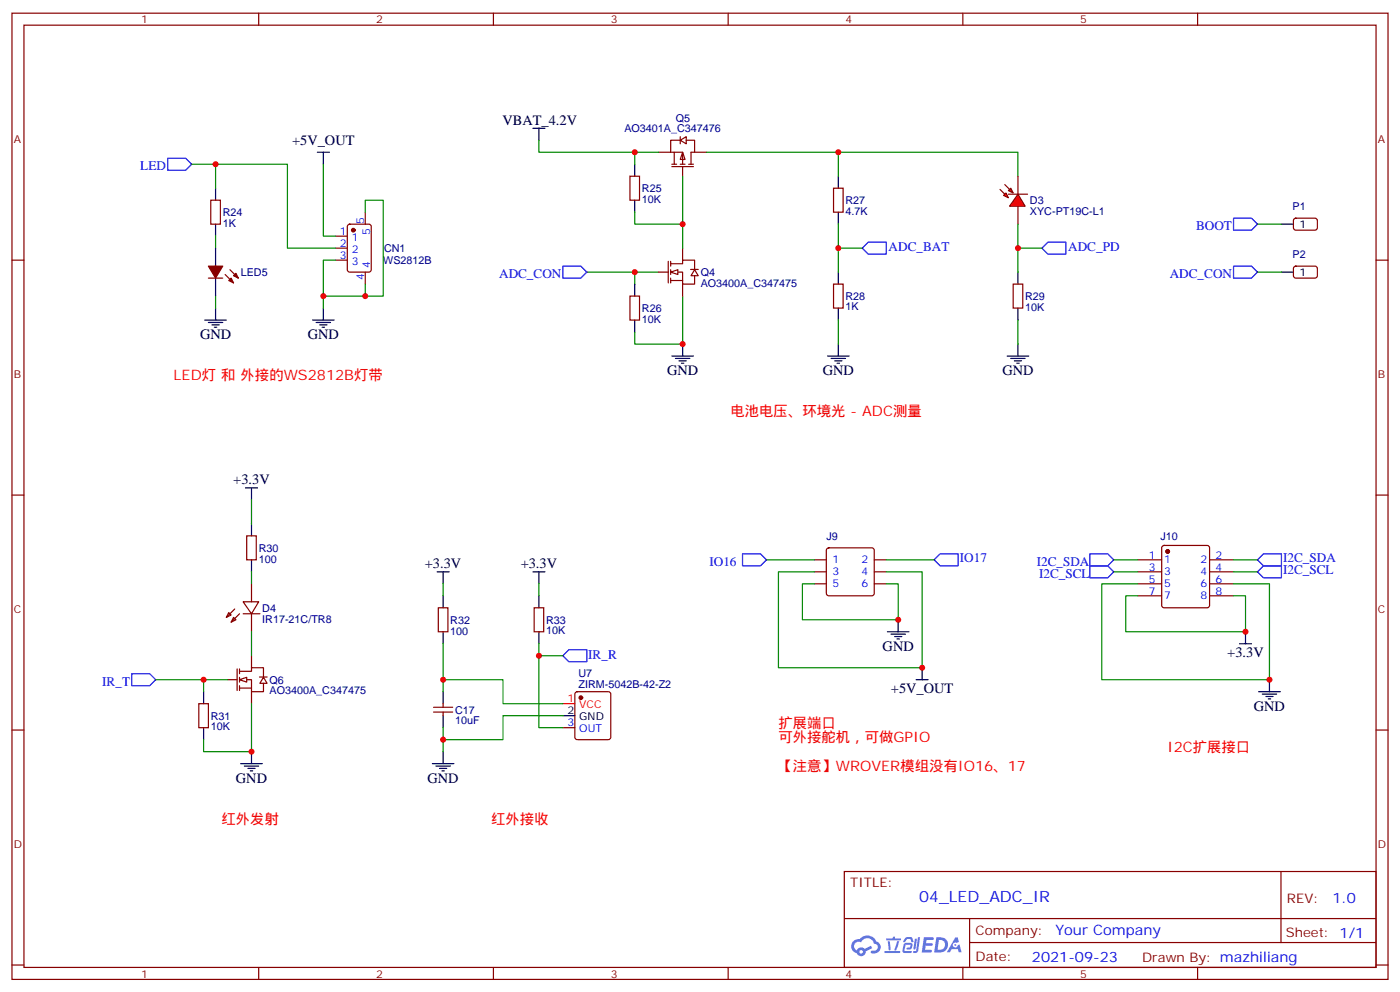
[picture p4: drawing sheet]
<svg xmlns="http://www.w3.org/2000/svg" width="412mm" height="292mm" viewBox="0 0 412 292" stroke-linecap="round" stroke-linejoin="round" font-family="sans-serif">
<g fill="none" stroke="#870000" stroke-width=".35">
<path d="M3.5 3.9h405.4v284.3h-405.4zM7.1 7.4h398.2v277.3h-398.2zM76.2 3.9v3.5M145.3 3.9v3.5M214.5 3.9v3.5M283.6 3.9v3.5M352.8 3.9v3.5M3.5 76.6h3.6M405.3 76.6h3.6M3.5 145.7h3.6M405.3 145.7h3.6M3.5 214.8h3.6"/>
<path d="M405.3 214.8h3.6M248.7 256.5h156.6v28.2h-156.6zM377.3 256.5v20.9M248.7 270.3h156.5M285.6 277.4h119.6M285.6 270.3v14.1M3.5 284h3.6M76.2 284.7v3.5M145.3 284.7v3.5M214.5 284.7v3.5M283.6 284.7v3.5M352.8 284.7v3.5"/>
<path d="M405.3 284h3.6"/>
</g>
<g fill="#5487ff">
<path d="M272.1 275.8h2.6l.3 .2-.1 .6h-2l-.1 .9h1.6l.4 .4-.4 .4h-1.7l-.2 1.2 1.8 .1 .3 .3-.2 .3-2.9 .1z"/>
<path d="M281.4 275.9h.7l.4 1.3-.7 .3a.74 .74 0 0 0-1.1 .3 .74 .74 0 0 0 .5 1 .74 .74 0 0 0 .9-.6l.5-.3 .7 2.3h-.9l-.2-.9h-1.9l-.5 .9h-.9z"/>
<path d="M269.5 276.2h.6l-.4 3a.31 .31 0 0 1-.3 .2 .31 .31 0 0 1-.3-.3z"/>
<path d="M270.4 275.8h.6l-.5 3.9a.89 .89 0 0 1-.7 .7 .89 .89 0 0 1-.9-.3l1-.4z"/>
<path d="M266.8 275.9l.6-.2 1.2 .2 .5 1.2-.6 .2-.4-1-1 .2a.95 .95 0 0 1-1 .8l-.1-.2z"/>
<path d="M266.4 277.6l1.8-.2a1.04 1.04 0 0 1 .6 1.1 1.04 1.04 0 0 1-.8 .9h-.7a.29 .29 0 0 1-.3-.3 .29 .29 0 0 1 .3-.2l.7-.1 .2-.8-1.4 .1-.4 1.7 1.9 .1a.29 .29 0 0 1 .3 .3 .29 .29 0 0 1-.3 .3l-2-.1-.4-.2 .2-2.1z"/>
<path d="M260.5 279.9h4.4a.3 .3 0 0 1 .3 .3 .3 .3 0 0 1-.3 .3h-4.3z"/>
<path d="M264.3 276.9h.6l-.5 1.7a1.02 1.02 0 0 1-.7 1.2l-.2-.3z"/>
<path d="M261.5 277h.6l.3 2.4-.3 .3-.3-.2z"/>
<path d="M261.1 276.2h1.9l.2-.6h.5l-.1 .6h1.5a.29 .29 0 0 1 .3 .3 .29 .29 0 0 1-.3 .2h-3.9z"/>
<path d="M275.8 275.8l-.6 4.5h1.4a2.27 2.27 0 0 0 2.7-2.3 2.27 2.27 0 0 0-2.7-2.2zM276.6 276.6a1.5 1.5 0 0 1 1.8 1.5 1.5 1.5 0 0 1-1.9 1.4h-.3z"/>
<path d="M251.4 277a2.09 2.09 0 0 0 1 3.5 1.37 1.37 0 0 0 1.5 .9 1.37 1.37 0 0 0 1.1-1.4l2-1-.5-.7-1.8 .9a1.4 1.4 0 0 0-2.3 .5 1.32 1.32 0 0 1-.6-1.9 1.32 1.32 0 0 1 1.9-.5 2.02 2.02 0 0 1 2-1.2 2.02 2.02 0 0 1 1.8 1.6 1.09 1.09 0 0 1 1.1 1.4 1.09 1.09 0 0 1-1.6 .7 .41 .41 0 0 0-.5 .3 .41 .41 0 0 0 .4 .5 1.89 1.89 0 0 0 2.4-1.2 1.89 1.89 0 0 0-1.2-2.4 2.98 2.98 0 0 0-5-.7l-1 .2zM253.2 280.1a.52 .52 0 0 1 1 0 .52 .52 0 0 1-1 0z"/>
<circle cx="281.4" cy="278.1" r=".28"/>
</g>
<g fill="none" stroke="#000" stroke-width=".35">
<path d="M63.5 55.4v3.5M93.5 44.8h3.5M95.2 44.8v3.5M63.5 66v3.5M60.3 94.2h6.4M61.4 94.9h4.2M62.4 95.6h2.2M63.1 96.3h.8M63.5 90.7v3.5M92.1 94.2h6.3M93.1 94.9h4.3M94.2 95.6h2.1"/>
<path d="M94.9 96.3h.7M95.2 90.7v3.5M187 83.6v3.5M187 94.2v3.5M197.9 104.8h6.4M199 105.5h4.2M200 106.2h2.1M200.7 106.9h.7M201.1 101.2v3.6"/>
</g>
<g fill="none" stroke="#870000" stroke-width=".35">
<path d="M62.1 58.9h2.8v7.1h-2.8zM98.8 69.5h3.5M98.8 73h3.5M98.8 76.6h3.5M102.5 66.2l.5-.2h5.7l.6 .4 .1 13-.5 .6-5.9 .1-.6-.5-.1-12.9zM107.6 62.4v3.6M196.8 76.9v6.4M197.6 77.6h3.5v-1h3.5v2.8M197.6 76.9v1.4M197.6 79.4v1.4M201.1 73v3.6M203.4 79.3h2.3"/>
<path d="M204.6 79.4l1.1 1.7h-2.1zM107.6 80.1v3.5M185.6 87.1h2.8v7.1h-2.8zM194 80.1h2.8M197.6 80.1h3.5v3.5h3.5v-2.5M197.6 81.8v1.5M197.6 82.5h3.5M201.1 83.6v3.5"/>
</g>
<path d="M49.4 46.6h5.3l1.7 1.7-1.7 1.8h-5.3z" fill="none" stroke="#00f" stroke-width=".35"/>
<circle cx="104.1" cy="67.7" r=".53" fill="#870000" stroke="#870000" stroke-width=".35"/>
<path d="M56.4 48.3h28.3v24.7h14.1M63.5 48.3v7.1M95.2 48.3v21.2h3.6M63.5 69.5v3.5M98.8 76.6h-3.6v14.1M107.6 62.4v-3.5h5.3v28.2h-5.3v-3.5M63.5 87.1v3.6M95.2 87.1h12.4M172.9 80.1h21.1M187 80.1v3.5M201.1 87.1v14.1h-14.1v-3.5" fill="none" stroke="#008700" stroke-width=".35"/>
<path d="M197.6 80.1l2.1-.7v1.4z" fill="#fff" stroke="#870000" stroke-width=".35"/>
<path d="M165.8 78.3h5.3l1.8 1.8-1.8 1.7h-5.3zM254 73l1.8-1.7h5.3v3.5h-5.3zM306.9 73l1.8-1.7h5.3v3.5h-5.3zM38.8 198.3h5.3l1.8 1.7-1.8 1.8h-5.3zM165.8 193l1.8-1.8h5.3v3.5h-5.3z" fill="none" stroke="#00f" stroke-width=".35"/>
<path d="M201.1 44.8l.7 2.1h-1.4z" fill="#fff" stroke="#870000" stroke-width=".35"/>
<g fill="none" stroke="#870000" stroke-width=".35">
<path d="M185.6 51.9h2.8v7h-2.8zM194 44.8h3.6M197.6 44.8h3.5v3.5M197.9 49h6.4M197.9 48.3h1.4M198.6 44.8v3.5M200.4 41.3l1.7-1.1v2.1zM200.4 41.3h-2.8v3.5M200.4 40.2v2.1M200.4 48.3h1.4M201.1 49v2.9M202.1 41.3h2.5v3.5h-1v3.5"/>
<path d="M202.8 48.3h1.5M204.6 44.8h3.5M245.5 55.4h2.9v7h-2.9zM245.5 83.6h2.9v7.1h-2.9zM298.4 83.6h2.9v7.1h-2.9zM72.7 157.7h2.8v7h-2.8zM69.1 179.2l-2.4 2.5M71.6 177.1h4.6l-2.1 3.5zM74.1 171.8v5.3M67.4 180.3l.7 .7-1.4 .7zM68.8 181.7l.7 .7-1.4 .7zM69.8 196.8v6.4"/>
<path d="M70.6 197.6h3.5v-1.1h3.5v2.8M70.6 180.6l-2.5 2.5M70.6 196.8v1.5M70.6 199.3v1.4M71.6 180.6h5M74.1 180.6v5.3M74.1 193v3.5M76.4 199.2h2.3M77.6 199.3l1.1 1.8h-2.1zM67 200h2.8M70.6 200h3.5v3.6h3.5v-2.5M70.6 201.8v1.4"/>
<path d="M70.6 202.5h3.5M74.1 203.6v3.5M165.8 214.1h3.5M169.6 203.8l.4-.2h9.2l.5 .2 .2 .5v12.7l-.2 .5-.5 .2h-9.2l-.5-.3-.2-.4v-12.7z"/>
</g>
<g fill="none" stroke="#000" stroke-width=".35">
<path d="M157 37.7h3.5M158.7 37.7v3.6M187 48.3v3.6M187 58.9v3.5M246.9 51.9v3.5M246.9 62.4v3.6M246.9 80.1v3.5M246.9 90.7v3.5M299.9 80.1v3.5M299.9 90.7v3.5M243.8 104.8h6.3M244.8 105.5h4.3"/>
<path d="M245.9 106.2h2.1M246.6 106.9h.7M246.9 101.2v3.6M296.7 104.8h6.3M297.7 105.5h4.3M298.8 106.2h2.1M299.5 106.9h.7M299.9 101.2v3.6M74.1 154.2v3.5M74.1 164.7v3.6M165.8 210.6h3.5"/>
</g>
<path d="M158.7 41.3v3.5h28.3M194 44.8h-7v3.5M201.1 51.9v21.1M208.1 44.8h38.8v7.1M246.9 44.8h53v7.1M187 62.4v3.6h14.1M246.9 66v14.1M246.9 73h7.1M299.9 73h7M299.9 66v14.1M246.9 94.2v7M299.9 94.2v7" fill="none" stroke="#008700" stroke-width=".35"/>
<circle cx="171.1" cy="205.3" r=".53" fill="#870000" stroke="#870000" stroke-width=".35"/>
<path d="M165.8 207.1h3.5" fill="none" stroke="#f00" stroke-width=".35"/>
<path d="M70.6 200l2.1-.7v1.4z" fill="#fff" stroke="#870000" stroke-width=".35"/>
<g fill="none" stroke="#000" stroke-width=".35">
<path d="M72.3 143.6h3.5M74.1 143.6v3.5M128.8 168.3h3.5M130.5 168.3v3.5M130.5 175.3v3.6M157 168.3h3.5M158.7 168.3v3.5M158.7 175.3v3.6M130.5 185.9v3.5M158.7 185.9v3.5M261.4 185.9h6.4M262.5 186.6h4.2"/>
<path d="M263.5 187.3h2.1M264.2 188h.7M264.6 182.4v3.5M271.6 196.5v3.5M365.1 189.4h3.6M366.9 185.9v3.5M60 203.6v3.5M60 214.1v3.6M130.5 203.6v3.5M130.5 210.6v3.5M269.9 200h3.5M370.8 203.6h6.3"/>
<path d="M371.8 204.3h4.3M372.9 205h2.1M373.6 205.7h.7M373.9 200v3.6M70.9 224.7h6.4M72 225.4h4.2M73 226.1h2.1M73.7 226.8h.7M74.1 221.2v3.5M127.4 224.7h6.3M128.4 225.4h4.2M129.5 226.1h2.1"/>
<path d="M130.2 226.8h.7M130.5 221.2v3.5"/>
</g>
<g fill="none" stroke="#870000" stroke-width=".35">
<path d="M299.9 51.9v5.3M299.9 60.7v5.3M129.1 178.9h2.8v7h-2.8zM157.3 178.9h2.9v7h-2.9zM239.9 164.7h3.5M239.9 168.3h3.5M239.9 171.8h3.5M243.7 161.4l.4-.2h12.7l.5 .2 .2 .5v12.7l-.2 .5-.5 .2h-12.7l-.5-.2-.2-.5v-12.7zM257.5 164.7h3.6M257.5 168.3h3.6M257.5 171.8h3.6M335.1 164.7h7.1"/>
<path d="M335.1 168.3h7.1M335.1 171.8h7.1M335.1 175.3h7.1M342.4 160.7l.5-.2h12.7l.5 .2 .2 .5v17l-.2 .5-.5 .2h-12.7l-.5-.3-.2-.4v-17zM356.3 164.7h7.1M356.3 168.3h7.1M356.3 171.8h7.1M356.3 175.3h7.1M58.6 207.1h2.8v7h-2.8zM127.7 209.5h5.6M127.7 208.1h5.6M130.5 207.1v1"/>
<path d="M130.5 209.5v1.1"/>
</g>
<g fill="none" stroke="#008700" stroke-width=".35">
<path d="M74.1 147.1v7.1M74.1 168.3v3.5M130.5 171.8v3.5M158.7 171.8v3.5M225.8 164.7h14.1M239.9 171.8h-3.5v10.6h28.2v-10.6h-3.5M239.9 168.3h-10.6v28.2h42.3v-28.2h-10.5M261.1 164.7h14.1M328.1 164.7h7M328.1 168.3h7M335.1 175.3h-3.5v10.6h35.3v-10.6h-3.5M335.1 171.8h-10.5v28.2h49.3v-28.2h-10.5"/>
<path d="M363.4 164.7h7M363.4 168.3h7M74.1 185.9v7.1M130.5 189.4v14.2M158.7 189.4v24.7h7.1M158.7 193h7.1M45.9 200h21.1M60 200v3.6M74.1 207.1v14.1h-14.1v-3.5M130.5 200h17.7v7.1h17.6M130.5 214.1v7.1M165.8 210.6h-17.6v7.1h-17.7"/>
</g>
<path d="M218.7 163h5.3l1.8 1.7-1.8 1.8h-5.3zM275.2 164.7l1.7-1.7h5.3v3.5h-5.3zM321 163h5.3l1.8 1.7-1.8 1.8h-5.3zM321 166.5h5.3l1.8 1.8-1.8 1.7h-5.3zM370.4 164.7l1.8-1.7h5.3v3.5h-5.3zM370.4 168.3l1.8-1.8h5.3v3.5h-5.3z" fill="none" stroke="#00f" stroke-width=".35"/>
<circle cx="344" cy="162.3" r=".53" fill="#870000" stroke="#870000" stroke-width=".35"/>
<g fill="#f00" stroke="#870000" stroke-width=".35">
<path d="M295.6 57.5l.7-.7 .7 1.4z"/>
<path d="M297 56.1l.7-.7 .7 1.4z"/>
</g>
<g fill="#870000" stroke="#870000" stroke-width=".35">
<path d="M294.6 55.7l1.4 1.5z"/>
<path d="M296 54.3l1.4 1.4z"/>
</g>
<g fill="#f00" stroke="#870000" stroke-width=".35">
<path d="M297 57.2h5.7z"/>
<path d="M299.9 57.2l2.1 3.5h-4.6z"/>
</g>
<path d="M63.5 73v5.3M377.5 66h3.5M63.5 81.8v5.3M377.5 80.1h3.5" fill="none" stroke="#000" stroke-width=".35"/>
<g fill="#870000" stroke="#870000" stroke-width=".35">
<path d="M61.4 78.3h4.2l-2.1 3.5z"/>
<path d="M67.4 82.5l.7-.7 .7 1.5z"/>
<path d="M68.8 81.1l.7-.7 .7 1.4z"/>
</g>
<path d="M67.7 79.4l2.5 2.4M381.2 64.4l.5-.2 5.9 .1 .5 .6-.1 2.4-.7 .4h-5.9l-.4-.7v-2.1zM381.2 78.5l.5-.2 5.9 .1 .5 .6-.1 2.4-.7 .4h-5.9l-.4-.7v-2.1zM61.4 81.8h4.2M66.3 80.8l2.5 2.5" fill="none" stroke="#870000" stroke-width=".35"/>
<path d="M363.4 64.2h5.3l1.7 1.8-1.7 1.7h-5.3zM363.4 78.3h5.3l1.7 1.8-1.7 1.7h-5.3z" fill="none" stroke="#00f" stroke-width=".35"/>
<path d="M370.4 66h7.1M370.4 80.1h7.1" fill="none" stroke="#008700" stroke-width=".35"/>
<g fill="#c00">
<circle cx="63.5" cy="48.3" r=".88"/>
<circle cx="95.3" cy="87.1" r=".88"/>
<circle cx="107.6" cy="87.1" r=".88"/>
<circle cx="201.1" cy="101.2" r=".88"/>
<circle cx="187" cy="80.1" r=".88"/>
<circle cx="201.1" cy="66" r=".88"/>
<circle cx="246.9" cy="73" r=".88"/>
<circle cx="187" cy="44.8" r=".88"/>
<circle cx="299.9" cy="73" r=".88"/>
<circle cx="246.9" cy="44.8" r=".88"/>
<circle cx="60" cy="200" r=".88"/>
<circle cx="74.1" cy="221.2" r=".88"/>
<circle cx="130.5" cy="200" r=".88"/>
<circle cx="130.5" cy="217.7" r=".88"/>
<circle cx="158.8" cy="193" r=".88"/>
<circle cx="264.6" cy="182.4" r=".88"/>
<circle cx="271.6" cy="196.5" r=".88"/>
<circle cx="366.9" cy="185.9" r=".88"/>
<circle cx="373.9" cy="200" r=".88"/>
</g>
<text font-size="4.6" fill="#00f" x="270.8" y="265.5">04_LED_ADC_IR</text>
<g font-size="4.2">
<text x="148" y="36.7">VBAT_4.2V</text>
<text x="86" y="42.7">+5V_OUT</text>
<text x="58.9" y="99.8">GND</text>
<text x="90.7" y="99.8">GND</text>
<text x="196.5" y="110.4">GND</text>
<text x="242.4" y="110.4">GND</text>
<text x="295.3" y="110.4">GND</text>
<text x="68.7" y="142.6">+3.3V</text>
<text x="125.2" y="167.2">+3.3V</text>
<text x="153.4" y="167.2">+3.3V</text>
<text x="260" y="191.6">GND</text>
<text x="361.5" y="193.4">+3.3V</text>
<text x="262.4" y="204">+5V_OUT</text>
<text x="369.4" y="209.2">GND</text>
<text x="69.5" y="230.4">GND</text>
<text x="125.9" y="230.4">GND</text>
</g>
<g font-size="4.2" fill="#f00">
<text x="51.2" y="111.8">LED灯 和 外接的WS2812B灯带</text>
<text x="215.2" y="122.4">电池电压、环境光 - ADC测量</text>
<text x="229.3" y="214.1">扩展端口</text>
<text x="229.3" y="218.4">可外接舵机，可做GPIO</text>
<text x="344" y="221.2">I2C扩展接口</text>
<text x="229.3" y="226.8">【注意】WROVER模组没有IO16、17</text>
<text x="65.3" y="242.4">红外发射</text>
<text x="144.6" y="242.4">红外接收</text>
</g>
<g font-size="4.2" fill="#00f">
<text x="392.5" y="265.7">1.0</text>
<text x="310.9" y="275.3">Your Company</text>
<text x="304" y="283.1">2021-09-23</text>
</g>
<g font-size="3.9" fill="#00f">
<text x="41.3" y="50.1">LED</text>
<text x="352.3" y="67.7">BOOT</text>
<text x="261.8" y="73.7">ADC_BAT</text>
<text x="314.7" y="73.7">ADC_PD</text>
<text x="147" y="81.8">ADC_CON</text>
<text x="344.6" y="81.8">ADC_CON</text>
<text x="209" y="166.5">IO16</text>
<text x="282.8" y="165.4">IO17</text>
<text x="305.4" y="166.5">I2C_SDA</text>
<text x="378" y="165.5">I2C_SDA</text>
<text x="306.1" y="170">I2C_SCL</text>
<text x="378" y="169">I2C_SCL</text>
<text x="173.3" y="193.8">IR_R</text>
<text x="30.1" y="201.8">IR_T</text>
</g>
<g font-size="3.9" fill="#800">
<text x="250.5" y="261.1">TITLE:</text>
<text x="379.1" y="265.7">REV:</text>
<text x="287.4" y="275.3">Company:</text>
<text x="378.7" y="275.9">Sheet: 1/1</text>
<text x="287.4" y="282.9">Date:</text>
<text x="336.4" y="283">Drawn By: mazhiliang</text>
</g>
<g font-size="3.2" fill="#800">
<text x="41.6" y="6.9">1</text>
<text x="110.8" y="6.9">2</text>
<text x="179.9" y="6.9">3</text>
<text x="249.1" y="6.9">4</text>
<text x="318.2" y="6.9">5</text>
<text x="4.1" y="42">A</text>
<text x="405.9" y="42">A</text>
<text x="4.1" y="111.1">B</text>
<text x="405.9" y="111.1">B</text>
<text x="4.1" y="180.3">C</text>
<text x="405.9" y="180.3">C</text>
<text x="4.1" y="249.4">D</text>
<text x="405.9" y="249.4">D</text>
<text x="41.6" y="287.7">1</text>
<text x="110.8" y="287.7">2</text>
<text x="179.9" y="287.7">3</text>
<text x="249.1" y="287.7">4</text>
<text x="318.2" y="287.7">5</text>
</g>
<g font-size="3.2" fill="#000080">
<text x="199" y="36">Q5</text>
<text x="183.9" y="38.9">AO3401A_C347476</text>
<text x="189.1" y="59.7">10K</text>
<text x="189.1" y="56.5">R25</text>
<text x="249.1" y="60">R27</text>
<text x="65.6" y="63.5">R24</text>
<text x="249.1" y="63.1">4.7K</text>
<text x="303.4" y="63.2">XYC-PT19C-L1</text>
<text x="303.4" y="60.1">D3</text>
<text x="380.8" y="61.8">P1</text>
<text x="65.6" y="66.7">1K</text>
<text x="112.9" y="77.7">WS2812B</text>
<text x="113.1" y="74.2">CN1</text>
<text x="380.8" y="75.9">P2</text>
<text x="70.9" y="81.2">LED5</text>
<text x="206.4" y="81.2">Q4</text>
<text x="206.4" y="84.4">AO3400A_C347475</text>
<text x="249.1" y="88.2">R28</text>
<text x="302" y="88.3">R29</text>
<text x="189.1" y="95">10K</text>
<text x="189.1" y="91.8">R26</text>
<text x="249.1" y="91.4">1K</text>
<text x="302" y="91.5">10K</text>
<text x="243.4" y="158.9">J9</text>
<text x="341.9" y="158.8">J10</text>
<text x="76.2" y="165.6">100</text>
<text x="76.2" y="162.4">R30</text>
<text x="77.3" y="180">D4</text>
<text x="77.3" y="183.2">IR17-21C/TR8</text>
<text x="132.6" y="183.5">R32</text>
<text x="160.9" y="183.5">R33</text>
<text x="132.6" y="186.7">100</text>
<text x="160.9" y="186.7">10K</text>
<text x="79.4" y="201.2">Q6</text>
<text x="170.4" y="202.3">ZIRM-5042B-42-Z2</text>
<text x="170.4" y="199.1">U7</text>
<text x="79.4" y="204.3">AO3400A_C347475</text>
<text x="134.1" y="210">C17</text>
<text x="62.1" y="214.9">10K</text>
<text x="62.1" y="211.8">R31</text>
<text x="134" y="213.2">10uF</text>
</g>
<g font-size="3.2" fill="#00f">
<text x="107.2" y="65.8" transform="rotate(-90 107.2 65.8)">5</text>
<text x="100.1" y="69.1">1</text>
<text x="103.6" y="70.9">1</text>
<text x="109" y="69.3" transform="rotate(-90 109 69.3)">5</text>
<text x="100.1" y="72.7">2</text>
<text x="100.1" y="76.2">3</text>
<text x="103.6" y="74.4">2</text>
<text x="103.6" y="78">3</text>
<text x="107.2" y="82.3" transform="rotate(-90 107.2 82.3)">4</text>
<text x="109" y="78.8" transform="rotate(-90 109 78.8)">4</text>
<text x="245.2" y="165.8">1</text>
<text x="253.7" y="165.8">2</text>
<text x="338.4" y="164.4">1</text>
<text x="338.4" y="167.9">3</text>
<text x="342.9" y="165.8">1</text>
<text x="353.6" y="165.8">2</text>
<text x="358.1" y="164.4">2</text>
<text x="358.1" y="167.9">4</text>
<text x="245.2" y="169.3">3</text>
<text x="245.2" y="172.9">5</text>
<text x="253.7" y="169.3">4</text>
<text x="253.7" y="172.9">6</text>
<text x="338.4" y="171.4">5</text>
<text x="342.9" y="169.3">3</text>
<text x="342.9" y="172.9">5</text>
<text x="353.6" y="169.3">4</text>
<text x="353.6" y="172.9">6</text>
<text x="358.1" y="171.4">6</text>
<text x="338.4" y="175">7</text>
<text x="342.9" y="176.4">7</text>
<text x="353.6" y="176.4">8</text>
<text x="358.1" y="175">8</text>
<text x="167.1" y="213.8">3</text>
<text x="170.6" y="215.5">OUT</text>
</g>
<g font-size="3.2">
<text x="382.8" y="67">1</text>
<text x="382.8" y="81.1">1</text>
<text x="167.1" y="210.3">2</text>
<text x="170.6" y="212">GND</text>
</g>
<g font-size="3.2" fill="#f00">
<text x="167.1" y="206.7">1</text>
<text x="170.6" y="208.5">VCC</text>
</g>
</svg>
